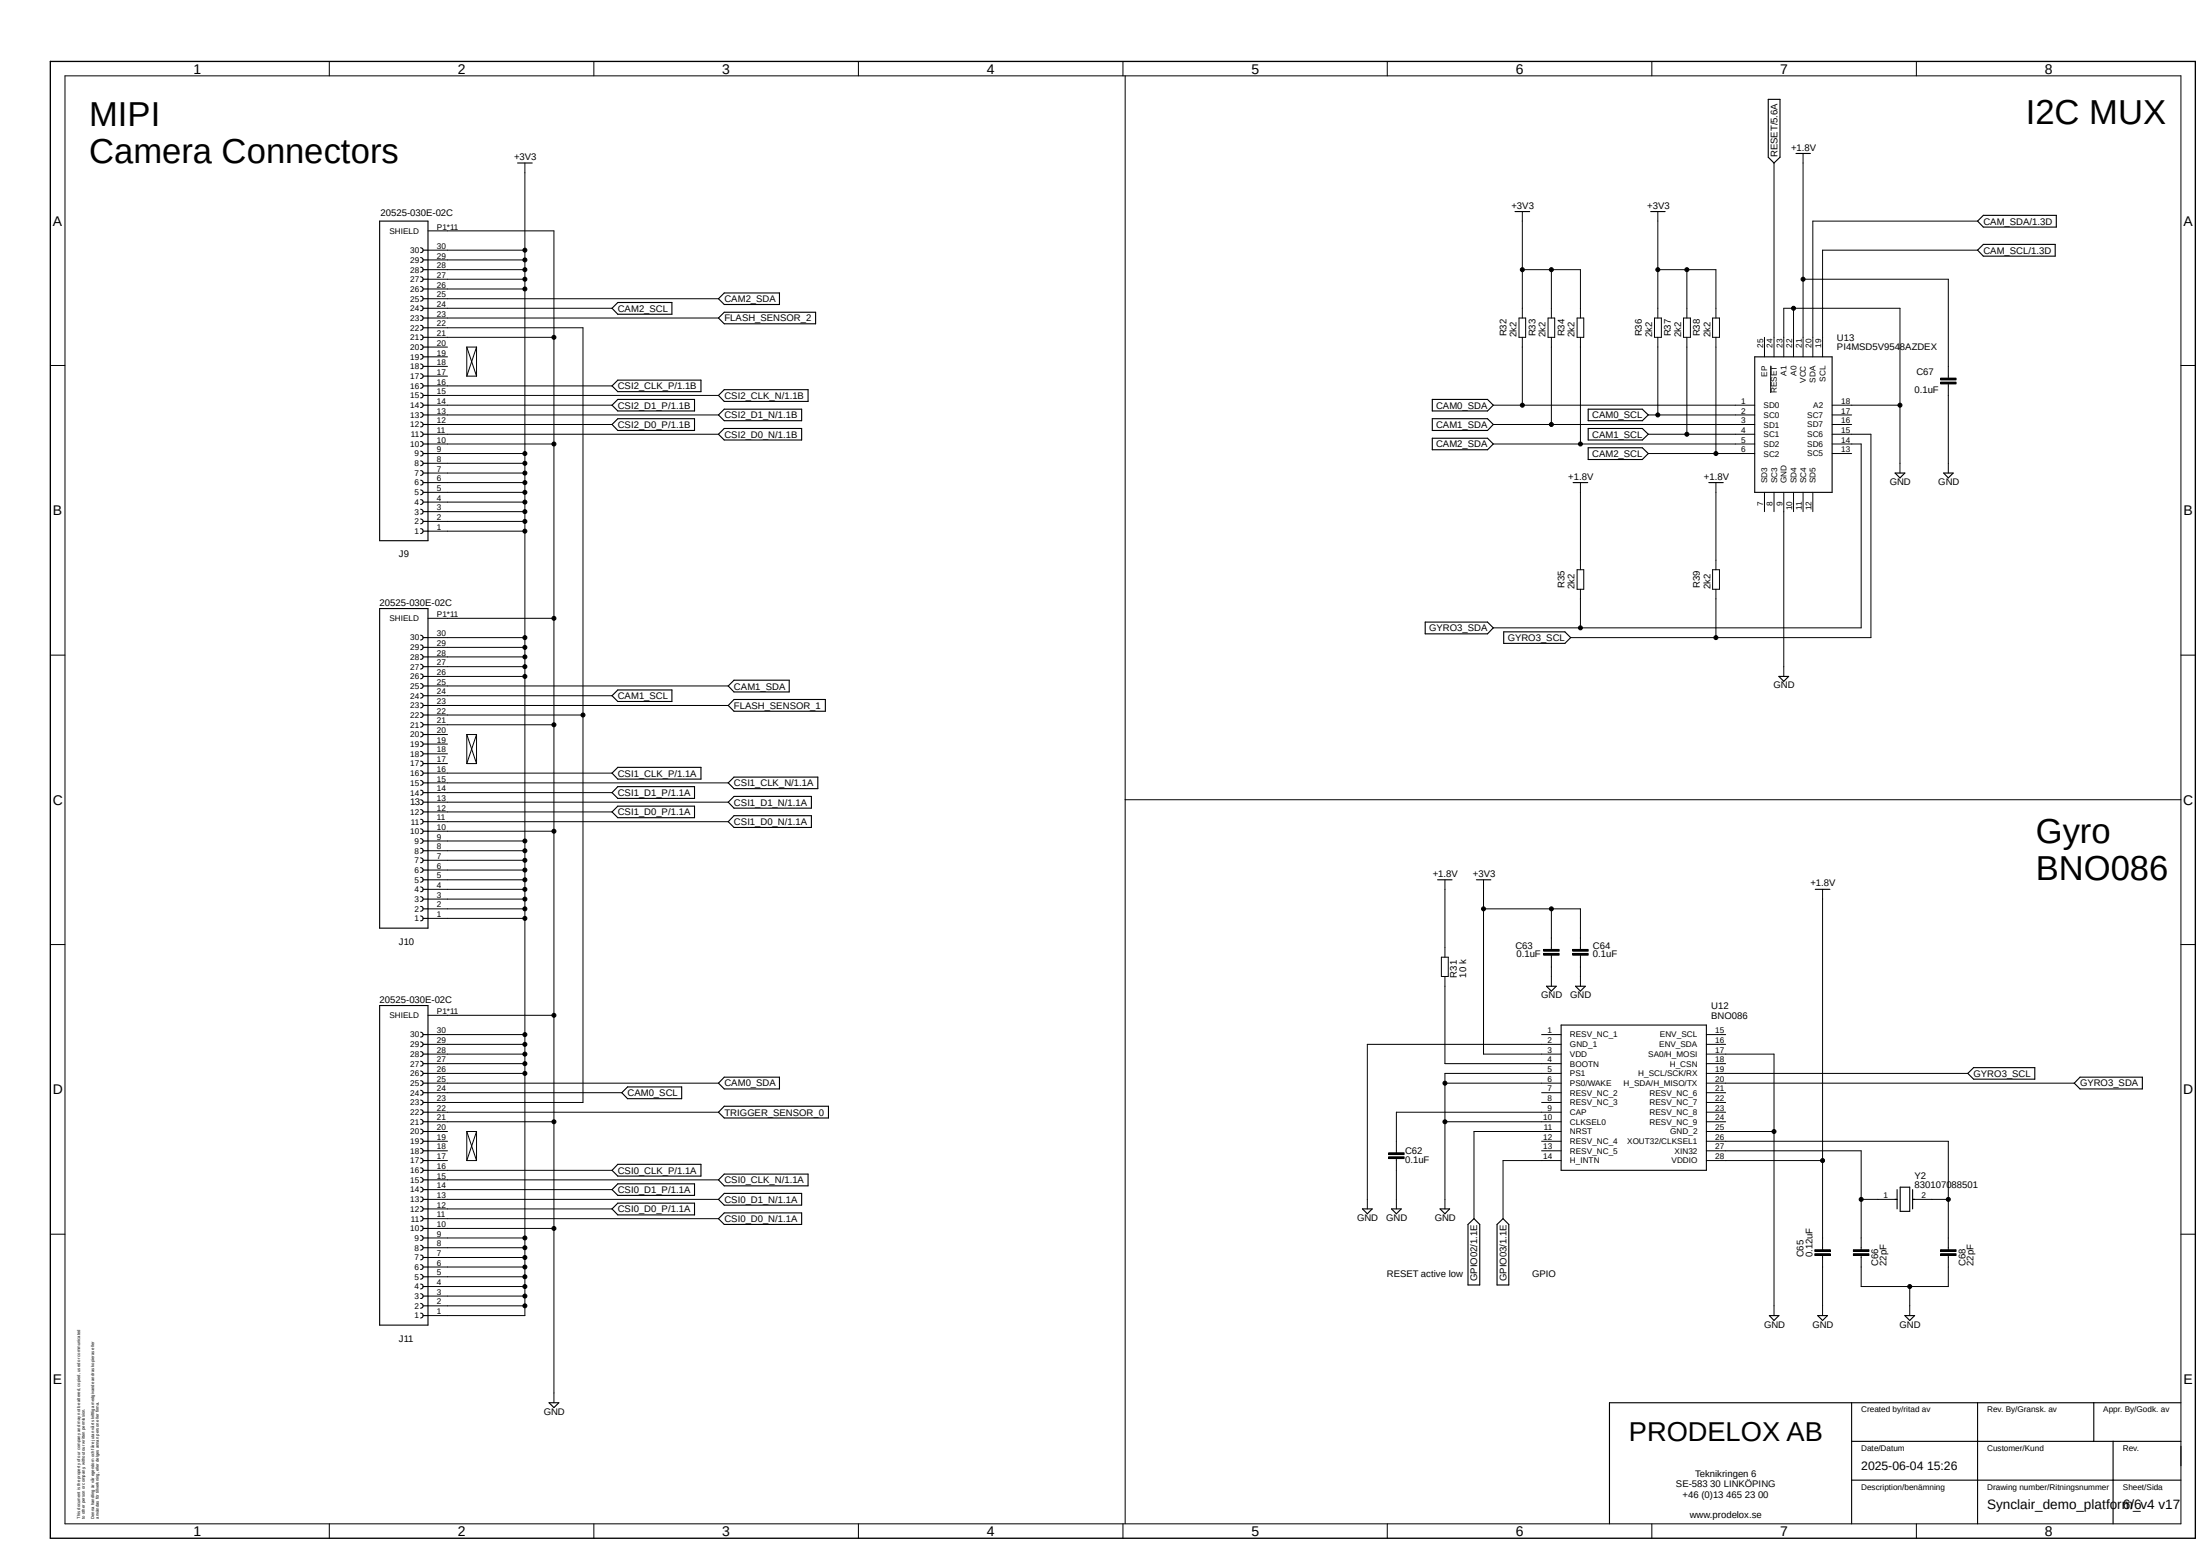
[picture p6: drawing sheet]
<svg xmlns="http://www.w3.org/2000/svg" width="420mm" height="297mm" viewBox="0 0 420 297" stroke-linecap="round" stroke-linejoin="round" font-family="sans-serif">
<path d="M9.2 11.5l410.2 282.5M419.4 11.5l-410.2 282.5" fill="none" stroke="#fff" stroke-width=".19"/>
<g fill="none" stroke="#000" stroke-width=".19">
<path d="M12.4 14.5h403.9v276.4h-403.9zM62.9 11.7v2.8M113.4 11.7v2.8M163.9 11.7v2.8M214.4 11.7v2.8M214.8 14.5v276.3M264.8 11.7v2.8M315.3 11.7v2.8M365.8 11.7v2.8M100.2 31.1v220h-18.5M338.7 31.1v37M344.2 29.3v38.8"/>
<path d="M81.7 58.8h35.1M81.7 57h55.5M81.7 55.2h18.5M81.7 53.3h18.5M81.7 51.5h18.5M81.7 49.6h18.5M81.7 47.8h18.5M81.7 44.1h24v223.7M290.6 40.4v20.3M290.6 51.5h11.1v9.2M296.2 51.5v9.2M316.5 40.4v20.3"/>
<path d="M316.5 51.5h11.1v9.2M322 51.5v9.2M342.4 58.8v9.3M344.2 53.3h27.7v18.9M377.5 47.8h-29.6v20.3M377.5 42.2h-31.4v25.9M9.6 69.8h2.8M81.7 77.3h35.1M81.7 79.2h55.5M81.7 60.7h55.5M81.7 64.4h24M81.7 62.6h29.6v147.8h-29.6"/>
<path d="M81.7 75.5h55.5M81.7 73.7h35.1M81.7 71.8h3.7M81.7 69.9h3.7M81.7 68.1h3.7M81.7 66.3h3.7M89.1 71.8h1.9M89.1 66.3h1.9M89.1 66.3v5.5M89.1 66.3l1.9 5.5M91 66.3v5.5M91 66.3l-1.9 5.5"/>
<path d="M285.1 77.3h49.9M290 60.7h1.3v3.7h-1.3zM290.6 64.4v12.9M295.5 60.7h1.3v3.7h-1.3zM296.2 64.4v16.6M301.1 60.7h1.2v3.7h-1.2zM301.7 64.4v20.4M314.7 79.2h20.3M315.8 60.7h1.4v3.7h-1.4zM316.5 64.4v14.8M321.4 60.7h1.3v3.7h-1.3zM322 64.4v18.5"/>
<path d="M326.9 60.7h1.4v3.7h-1.4zM327.6 64.4v22.2M336.8 64.4v3.7M338 69.8v5.2M340.5 68.1v-9.3h22.2v31.5M349.8 77.3h12.9M349.8 79.2h3.7M370.5 72.2h2.9v.3h-2.9zM370.5 72.9h2.9v.4h-2.9zM371.9 73.3v17M416.3 69.8h2.8M81.7 81h35.1"/>
<path d="M81.7 82.9h55.5M81.7 84.8h24M81.7 86.6h18.5M81.7 99.5h18.5M81.7 97.7h18.5M81.7 95.8h18.5M81.7 94h18.5M81.7 92.1h18.5M81.7 90.3h18.5M81.7 88.4h18.5M285.1 81h49.9M285.1 84.8h49.9"/>
<path d="M301.7 92.1v16.7M314.7 82.9h20.3M314.7 86.6h20.3M327.6 92.1v16.7M336.8 94v3.7M338.7 94v3.7M340.5 94v35.1M342.4 94v3.7M344.2 94v3.7M346.1 94v3.7M349.8 84.8h5.5v35h-70.2M349.8 81h3.7"/>
<path d="M349.8 82.9h7.4v38.8h-57.4M349.8 86.6h3.7M81.7 101.4h18.5M81.7 118h24M301.1 108.8h1.2v3.7h-1.2zM301.7 112.5v7.3M326.9 108.8h1.4v3.7h-1.4zM327.6 112.5v9.2M9.6 125.1h2.8M81.7 138.3h24M81.7 136.5h29.6M81.7 134.7h57.3"/>
<path d="M81.7 132.8h35.1M81.7 130.9h57.3M81.7 129.1h18.5M81.7 127.3h18.5M81.7 125.4h18.5M81.7 123.6h18.5M81.7 121.7h18.5M416.3 125.1h2.8M81.7 158.7h24M81.7 156.8h57.3M81.7 155h35.1M81.7 153.1h57.3"/>
<path d="M81.7 151.3h35.1M81.7 149.4h57.3M81.7 147.6h35.1M81.7 145.8h3.7M81.7 143.9h3.7M81.7 142h3.7M81.7 140.2h3.7M89.1 145.8h1.9M89.1 140.2h1.9M89.1 140.2v5.6M89.1 140.2l1.9 5.6M91 140.2v5.6"/>
<path d="M91 140.2l-1.9 5.6M214.8 152.7h201.5M81.7 175.3h18.5M81.7 173.5h18.5M81.7 171.6h18.5M81.7 169.8h18.5M81.7 167.9h18.5M81.7 166.1h18.5M81.7 164.2h18.5M81.7 162.4h18.5M81.7 160.5h18.5M275.8 167.9v14.8"/>
<path d="M283.2 167.9v33.3h14.8M283.2 173.5h18.5v7.7M296.2 173.5v7.7M347.9 169.8v68.7M9.6 180.3h2.8M81.7 197.5h18.5M81.7 199.3h18.5M81.7 193.8h24M275.2 182.7h1.3v3.7h-1.3zM275.8 186.4v16.6h22.2M294.3 197.5h3.7M294.7 181.2h2.9v.4h-2.9z"/>
<path d="M294.7 182h2.9v.3h-2.9zM296.2 182.3v6M298 199.3h-37v31.5M300.2 181.2h3v.4h-3zM300.2 182h3v.3h-3zM301.7 182.3v6M325.8 197.5h3.6M325.8 199.3h3.6M416.3 180.3h2.8M81.7 201.2h18.5M81.7 203h18.5M81.7 204.9h18.5"/>
<path d="M81.7 206.8h55.5M81.7 208.6h37M81.7 212.3h55.5M81.7 214.1h24M81.7 216h3.7M81.7 217.8h3.7M81.7 219.7h3.7M89.1 216h1.9M89.1 216v5.5M89.1 216l1.9 5.5M91 216v5.5M91 216l-1.9 5.5"/>
<path d="M275.8 206.8h22.2M275.8 214.1h22.2M294.3 208.6h3.7M294.3 210.4h3.7M294.3 217.8h3.7M294.3 219.7h3.7M298 212.3h-31.4v7.7M298 204.9h-22.2v25.9M298 216h-16.6v16.6M325.8 219.7h29.5v18.8M325.8 201.2h12.9v49.9M325.8 217.8h46.1v20.7"/>
<path d="M325.8 203h3.6M325.8 204.9h49.9M325.8 206.8h70.2M325.8 208.6h3.6M325.8 210.4h3.6M325.8 212.3h3.6M325.8 214.1h3.6M325.8 216h12.9M9.6 235.6h2.8M81.7 228.9h55.5M81.7 221.5h3.7M81.7 238.2h18.5"/>
<path d="M81.7 236.3h18.5M81.7 234.5h24M81.7 232.6h55.5M81.7 230.8h35.1M81.7 227.1h35.1M81.7 225.2h55.5M81.7 223.4h35.1M89.1 221.5h1.9M265.1 220h3v.4h-3zM265.1 220.8h3v.3h-3zM266.6 221.1v9.7M298 221.5h-11.1v11.1"/>
<path d="M325.8 221.5h22.1M346.5 239.3h2.9v.3h-2.9zM346.5 238.5h2.9v.4h-2.9zM347.9 239.6v11.5M353.8 239.3h3v.3h-3zM353.8 238.5h3v.4h-3zM355.3 239.6v6h16.6v-6M355.3 228.9h6.9M365.1 228.9h6.8M370.5 239.3h2.9v.3h-2.9zM370.5 238.5h2.9v.4h-2.9zM416.3 235.6h2.8"/>
<path d="M81.7 249.3h18.5M81.7 247.4h18.5M81.7 245.6h18.5M81.7 243.7h18.5M81.7 241.9h18.5M81.7 240h18.5M364.6 245.6v5.5M62.9 290.9v2.7M113.4 290.9v2.7M163.9 290.9v2.7M214.4 290.9v2.7M264.8 290.9v2.7"/>
<path d="M315.3 290.9v2.7M365.8 290.9v2.7"/>
<circle cx="100.2" cy="51.5" r=".38"/>
<circle cx="100.2" cy="47.8" r=".38"/>
<circle cx="100.2" cy="55.2" r=".38"/>
<circle cx="100.2" cy="53.3" r=".38"/>
<circle cx="100.2" cy="49.6" r=".38"/>
<circle cx="290.6" cy="51.5" r=".38"/>
<circle cx="296.2" cy="51.5" r=".38"/>
<circle cx="316.5" cy="51.5" r=".38"/>
<circle cx="322" cy="51.5" r=".38"/>
<circle cx="342.4" cy="58.8" r=".38"/>
<circle cx="344.2" cy="53.3" r=".38"/>
<circle cx="105.7" cy="64.4" r=".38"/>
<circle cx="290.6" cy="77.3" r=".38"/>
<circle cx="316.5" cy="79.2" r=".38"/>
<circle cx="362.7" cy="77.3" r=".38"/>
<circle cx="100.2" cy="94" r=".38"/>
<circle cx="100.2" cy="97.7" r=".38"/>
<circle cx="100.2" cy="92.1" r=".38"/>
<circle cx="100.2" cy="88.4" r=".38"/>
<circle cx="100.2" cy="95.8" r=".38"/>
<circle cx="100.2" cy="99.5" r=".38"/>
<circle cx="100.2" cy="86.6" r=".38"/>
<circle cx="100.2" cy="90.3" r=".38"/>
<circle cx="105.7" cy="84.8" r=".38"/>
<circle cx="296.2" cy="81" r=".38"/>
<circle cx="301.7" cy="84.8" r=".38"/>
<circle cx="322" cy="82.9" r=".38"/>
<circle cx="327.6" cy="86.6" r=".38"/>
<circle cx="100.2" cy="101.4" r=".38"/>
<circle cx="105.7" cy="118" r=".38"/>
<circle cx="301.7" cy="119.8" r=".38"/>
<circle cx="100.2" cy="129.1" r=".38"/>
<circle cx="100.2" cy="123.6" r=".38"/>
<circle cx="100.2" cy="125.4" r=".38"/>
<circle cx="100.2" cy="127.3" r=".38"/>
<circle cx="100.2" cy="121.7" r=".38"/>
<circle cx="105.7" cy="138.3" r=".38"/>
<circle cx="111.3" cy="136.5" r=".38"/>
<circle cx="327.6" cy="121.7" r=".38"/>
<circle cx="105.7" cy="158.7" r=".38"/>
<circle cx="100.2" cy="169.8" r=".38"/>
<circle cx="100.2" cy="167.9" r=".38"/>
<circle cx="100.2" cy="160.5" r=".38"/>
<circle cx="100.2" cy="173.5" r=".38"/>
<circle cx="100.2" cy="162.4" r=".38"/>
<circle cx="100.2" cy="175.3" r=".38"/>
<circle cx="100.2" cy="171.6" r=".38"/>
<circle cx="100.2" cy="166.1" r=".38"/>
<circle cx="100.2" cy="164.2" r=".38"/>
<circle cx="283.2" cy="173.5" r=".38"/>
<circle cx="296.2" cy="173.5" r=".38"/>
<circle cx="100.2" cy="199.3" r=".38"/>
<circle cx="100.2" cy="197.5" r=".38"/>
<circle cx="105.7" cy="193.8" r=".38"/>
<circle cx="100.2" cy="204.9" r=".38"/>
<circle cx="100.2" cy="201.2" r=".38"/>
<circle cx="100.2" cy="203" r=".38"/>
<circle cx="105.7" cy="214.1" r=".38"/>
<circle cx="275.8" cy="214.1" r=".38"/>
<circle cx="275.8" cy="206.8" r=".38"/>
<circle cx="338.7" cy="216" r=".38"/>
<circle cx="100.2" cy="238.2" r=".38"/>
<circle cx="100.2" cy="236.3" r=".38"/>
<circle cx="105.7" cy="234.5" r=".38"/>
<circle cx="347.9" cy="221.5" r=".38"/>
<circle cx="355.3" cy="228.9" r=".38"/>
<circle cx="371.9" cy="228.9" r=".38"/>
<circle cx="100.2" cy="247.4" r=".38"/>
<circle cx="100.2" cy="243.7" r=".38"/>
<circle cx="100.2" cy="249.3" r=".38"/>
<circle cx="100.2" cy="240" r=".38"/>
<circle cx="100.2" cy="245.6" r=".38"/>
<circle cx="100.2" cy="241.9" r=".38"/>
<circle cx="364.6" cy="245.6" r=".38"/>
</g>
<g fill="none" stroke="#000" stroke-width=".21">
<path d="M337.6 19h2.2v11l-1.1 1.1-1.1-1.1zM98.8 31.1h2.8M342.9 29.3h2.7M72.5 42.2h9.2v61h-9.2zM80.3 58.4a.47 .47 0 0 1 .5 .4 .47 .47 0 0 1-.5 .5M80.3 56.6a.47 .47 0 0 1 .5 .4 .47 .47 0 0 1-.5 .5M80.3 54.7a.47 .47 0 0 1 .5 .5 .47 .47 0 0 1-.5 .4M80.3 52.8a.47 .47 0 0 1 .5 .5 .47 .47 0 0 1-.5 .5M80.3 51a.47 .47 0 0 1 .5 .5 .47 .47 0 0 1-.5 .4M80.3 49.1a.47 .47 0 0 1 .5 .5 .47 .47 0 0 1-.5 .5M80.3 47.3a.47 .47 0 0 1 .5 .5 .47 .47 0 0 1-.5 .4M80.8 58.8h.9"/>
<path d="M80.8 57h.9M80.8 55.2h.9M80.8 53.3h.9M80.8 51.5h.9M80.8 49.6h.9M80.8 47.8h.9M116.8 58.8l1.1-1.1h10.4v2.3h-10.4zM138.3 55.9h10.5v2.2h-10.5l-1.1-1.1zM138.3 59.6h17.4v2.2h-17.4l-1.1-1.1zM289.2 40.4h2.8M315.1 40.4h2.8M377.5 47.8l1.1-1.1h13.7v2.2h-13.7z"/>
<path d="M377.5 42.2l1.1-1.1h14v2.2h-14zM80.3 78.7a.47 .47 0 0 1 .5 .5 .47 .47 0 0 1-.5 .5M80.3 76.9a.47 .47 0 0 1 .5 .4 .47 .47 0 0 1-.5 .5M80.3 75a.47 .47 0 0 1 .5 .5 .47 .47 0 0 1-.5 .4M80.3 73.2a.47 .47 0 0 1 .5 .5 .47 .47 0 0 1-.5 .4M80.3 71.3a.47 .47 0 0 1 .5 .5 .47 .47 0 0 1-.5 .5M80.3 69.5a.47 .47 0 0 1 .5 .4 .47 .47 0 0 1-.5 .5M80.3 67.6a.47 .47 0 0 1 .5 .5 .47 .47 0 0 1-.5 .5M80.3 65.8a.47 .47 0 0 1 .5 .5 .47 .47 0 0 1-.5 .4M80.3 63.9a.47 .47 0 0 1 .5 .5 .47 .47 0 0 1-.5 .5M80.3 62.1a.47 .47 0 0 1 .5 .5 .47 .47 0 0 1-.5 .4M80.3 60.2a.47 .47 0 0 1 .5 .5 .47 .47 0 0 1-.5 .5"/>
<path d="M80.8 68.1h.9M80.8 79.2h.9M80.8 77.3h.9M80.8 75.5h.9M80.8 73.7h.9M80.8 71.8h.9M80.8 69.9h.9M80.8 66.3h.9M80.8 64.4h.9M80.8 62.6h.9M80.8 60.7h.9M116.8 77.3l1.1-1.1h14.7v2.2h-14.7z"/>
<path d="M117.9 72.6h15.9v2.2h-15.9l-1.1-1.1zM137.2 79.2l1.1-1.1h14.7v2.2h-14.7zM138.3 74.4h16v2.2h-16l-1.1-1.1zM273.4 76.2h10.6l1.1 1.1-1.1 1.1h-10.6zM273.4 79.9h10.6l1.1 1.1-1.1 1.2h-10.6zM303.2 78.1h10.3l1.2 1.1-1.2 1.1h-10.3zM335 68.1h14.8v25.9h-14.8zM80.3 99.1a.47 .47 0 0 1 .5 .4 .47 .47 0 0 1-.5 .5M80.3 97.2a.47 .47 0 0 1 .5 .5 .47 .47 0 0 1-.5 .4M80.3 95.4a.47 .47 0 0 1 .5 .4 .47 .47 0 0 1-.5 .5M80.3 93.5a.47 .47 0 0 1 .5 .5 .47 .47 0 0 1-.5 .4M80.3 91.7a.47 .47 0 0 1 .5 .4 .47 .47 0 0 1-.5 .5"/>
<path d="M80.3 89.8a.47 .47 0 0 1 .5 .5 .47 .47 0 0 1-.5 .5M80.3 88a.47 .47 0 0 1 .5 .4 .47 .47 0 0 1-.5 .5M80.3 86.1a.47 .47 0 0 1 .5 .5 .47 .47 0 0 1-.5 .4M80.3 84.3a.47 .47 0 0 1 .5 .5 .47 .47 0 0 1-.5 .4M80.3 82.4a.47 .47 0 0 1 .5 .5 .47 .47 0 0 1-.5 .5M80.3 80.6a.47 .47 0 0 1 .5 .4 .47 .47 0 0 1-.5 .5M80.8 94h.9M80.8 90.3h.9M80.8 92.1h.9M80.8 99.5h.9M80.8 97.7h.9M80.8 95.8h.9"/>
<path d="M80.8 88.4h.9M80.8 86.6h.9M80.8 84.8h.9M80.8 82.9h.9M80.8 81h.9M116.8 81l1.1-1.1h14.7v2.3h-14.7zM138.3 81.8h14.7v2.2h-14.7l-1.1-1.1zM273.4 83.7h10.6l1.1 1.1-1.1 1.1h-10.6zM300.3 92.1h2.8M303.2 81.8h10.3l1.2 1.1-1.2 1.1h-10.3zM303.2 85.5h10.3l1.2 1.1-1.2 1.1h-10.3zM326.2 92.1h2.8"/>
<path d="M361.8 90.3h1.8l-.9 .9zM371.1 90.3h1.8l-1 .9zM72.5 116.2h9.2v61h-9.2zM80.3 100.9a.47 .47 0 0 1 .5 .5 .47 .47 0 0 1-.5 .5M80.8 101.4h.9M272.1 118.7h11.9l1.1 1.1-1.1 1.2h-11.9zM80.3 139.7a.47 .47 0 0 1 .5 .5 .47 .47 0 0 1-.5 .5M80.3 137.9a.47 .47 0 0 1 .5 .4 .47 .47 0 0 1-.5 .5M80.3 136a.47 .47 0 0 1 .5 .5 .47 .47 0 0 1-.5 .4M80.3 134.2a.47 .47 0 0 1 .5 .5 .47 .47 0 0 1-.5 .4M80.3 132.3a.47 .47 0 0 1 .5 .5 .47 .47 0 0 1-.5 .5M80.3 130.5a.47 .47 0 0 1 .5 .4 .47 .47 0 0 1-.5 .5"/>
<path d="M80.3 128.7a.47 .47 0 0 1 .5 .4 .47 .47 0 0 1-.5 .5M80.3 126.8a.47 .47 0 0 1 .5 .5 .47 .47 0 0 1-.5 .4M80.3 124.9a.47 .47 0 0 1 .5 .5 .47 .47 0 0 1-.5 .5M80.3 123.1a.47 .47 0 0 1 .5 .5 .47 .47 0 0 1-.5 .4M80.3 121.2a.47 .47 0 0 1 .5 .5 .47 .47 0 0 1-.5 .5M80.8 129.1h.9M80.8 138.3h.9M80.8 136.5h.9M80.8 134.7h.9M80.8 132.8h.9M80.8 130.9h.9M80.8 127.3h.9"/>
<path d="M80.8 125.4h.9M80.8 123.6h.9M80.8 121.7h.9M116.8 132.8l1.1-1.1h10.4v2.2h-10.4zM140.1 129.8h10.6v2.3h-10.6l-1.1-1.2zM140.1 133.5h17.5v2.3h-17.5l-1.1-1.1zM287.1 120.6h11.6l1.1 1.1-1.1 1.1h-11.6zM339.6 129.1h1.9l-1 .9zM80.3 158.2a.47 .47 0 0 1 .5 .5 .47 .47 0 0 1-.5 .4M80.3 156.4a.47 .47 0 0 1 .5 .4 .47 .47 0 0 1-.5 .5M80.3 154.5a.47 .47 0 0 1 .5 .5 .47 .47 0 0 1-.5 .4M80.3 152.7a.47 .47 0 0 1 .5 .4 .47 .47 0 0 1-.5 .5"/>
<path d="M80.3 150.8a.47 .47 0 0 1 .5 .5 .47 .47 0 0 1-.5 .5M80.3 149a.47 .47 0 0 1 .5 .4 .47 .47 0 0 1-.5 .5M80.3 147.1a.47 .47 0 0 1 .5 .5 .47 .47 0 0 1-.5 .4M80.3 145.3a.47 .47 0 0 1 .5 .5 .47 .47 0 0 1-.5 .4M80.3 143.4a.47 .47 0 0 1 .5 .5 .47 .47 0 0 1-.5 .5M80.3 141.6a.47 .47 0 0 1 .5 .4 .47 .47 0 0 1-.5 .5M80.8 158.7h.9M80.8 156.8h.9M80.8 155h.9M80.8 153.1h.9M80.8 151.3h.9M80.8 149.4h.9"/>
<path d="M80.8 147.6h.9M80.8 145.8h.9M80.8 143.9h.9M80.8 142h.9M80.8 140.2h.9M117.9 150.2h14.7v2.2h-14.7l-1.1-1.1zM117.9 153.9h14.7v2.2h-14.7l-1.1-1.1zM117.9 146.5h15.9v2.2h-15.9l-1.1-1.1zM139 149.4l1.1-1.1h16v2.2h-16zM140.1 155.7h14.8v2.2h-14.8l-1.1-1.1zM140.1 152h14.8v2.3h-14.8l-1.1-1.2zM80.3 174.8a.47 .47 0 0 1 .5 .5 .47 .47 0 0 1-.5 .5"/>
<path d="M80.3 173a.47 .47 0 0 1 .5 .5 .47 .47 0 0 1-.5 .4M80.3 171.2a.47 .47 0 0 1 .5 .4 .47 .47 0 0 1-.5 .5M80.3 169.3a.47 .47 0 0 1 .5 .5 .47 .47 0 0 1-.5 .4M80.3 167.5a.47 .47 0 0 1 .5 .4 .47 .47 0 0 1-.5 .5M80.3 165.6a.47 .47 0 0 1 .5 .5 .47 .47 0 0 1-.5 .4M80.3 163.7a.47 .47 0 0 1 .5 .5 .47 .47 0 0 1-.5 .5M80.3 161.9a.47 .47 0 0 1 .5 .5 .47 .47 0 0 1-.5 .5M80.3 160.1a.47 .47 0 0 1 .5 .4 .47 .47 0 0 1-.5 .5M80.8 167.9h.9M80.8 169.8h.9M80.8 175.3h.9M80.8 173.5h.9"/>
<path d="M80.8 171.6h.9M80.8 166.1h.9M80.8 164.2h.9M80.8 162.4h.9M80.8 160.5h.9M274.4 167.9h2.8M281.9 167.9h2.7M346.5 169.8h2.8M72.5 191.9h9.2v61h-9.2zM80.3 198.9a.47 .47 0 0 1 .5 .4 .47 .47 0 0 1-.5 .5M80.3 197a.47 .47 0 0 1 .5 .5 .47 .47 0 0 1-.5 .5M80.8 199.3h.9"/>
<path d="M80.8 197.5h.9M295.2 188.3h1.9l-.9 .9zM298 195.7h27.8v27.7h-27.8zM300.8 188.3h1.8l-.9 .9zM80.3 219.2a.47 .47 0 0 1 .5 .5 .47 .47 0 0 1-.5 .4M80.3 217.4a.47 .47 0 0 1 .5 .4 .47 .47 0 0 1-.5 .5M80.3 215.5a.47 .47 0 0 1 .5 .5 .47 .47 0 0 1-.5 .5M80.3 213.7a.47 .47 0 0 1 .5 .4 .47 .47 0 0 1-.5 .5M80.3 211.8a.47 .47 0 0 1 .5 .5 .47 .47 0 0 1-.5 .5M80.3 210a.47 .47 0 0 1 .5 .4 .47 .47 0 0 1-.5 .5M80.3 208.1a.47 .47 0 0 1 .5 .5 .47 .47 0 0 1-.5 .4M80.3 206.3a.47 .47 0 0 1 .5 .5 .47 .47 0 0 1-.5 .4"/>
<path d="M80.3 204.4a.47 .47 0 0 1 .5 .5 .47 .47 0 0 1-.5 .5M80.3 202.6a.47 .47 0 0 1 .5 .4 .47 .47 0 0 1-.5 .5M80.3 200.7a.47 .47 0 0 1 .5 .5 .47 .47 0 0 1-.5 .5M80.8 219.7h.9M80.8 217.8h.9M80.8 216h.9M80.8 214.1h.9M80.8 212.3h.9M80.8 210.4h.9M80.8 208.6h.9M80.8 206.8h.9M80.8 204.9h.9"/>
<path d="M80.8 203h.9M80.8 201.2h.9M119.8 207.5h10.3v2.2h-10.3l-1.1-1.1zM138.3 205.6h10.5v2.3h-10.5l-1.1-1.1zM138.3 211.2h19.9v2.2h-19.9l-1.1-1.1zM375.7 204.9l1.1-1.1h11.7v2.2h-11.7zM397.1 205.6h11.9v2.3h-11.9l-1.1-1.1zM80.3 239.6a.47 .47 0 0 1 .5 .4 .47 .47 0 0 1-.5 .5M80.3 237.7a.47 .47 0 0 1 .5 .5 .47 .47 0 0 1-.5 .4M80.3 235.8a.47 .47 0 0 1 .5 .5 .47 .47 0 0 1-.5 .5M80.3 234a.47 .47 0 0 1 .5 .5 .47 .47 0 0 1-.5 .4M80.3 232.2a.47 .47 0 0 1 .5 .4 .47 .47 0 0 1-.5 .5"/>
<path d="M80.3 230.3a.47 .47 0 0 1 .5 .5 .47 .47 0 0 1-.5 .4M80.3 228.5a.47 .47 0 0 1 .5 .4 .47 .47 0 0 1-.5 .5M80.3 226.6a.47 .47 0 0 1 .5 .5 .47 .47 0 0 1-.5 .4M80.3 224.7a.47 .47 0 0 1 .5 .5 .47 .47 0 0 1-.5 .5M80.3 222.9a.47 .47 0 0 1 .5 .5 .47 .47 0 0 1-.5 .5M80.3 221.1a.47 .47 0 0 1 .5 .4 .47 .47 0 0 1-.5 .5M80.8 230.8h.9M80.8 228.9h.9M80.8 223.4h.9M80.8 238.2h.9M80.8 236.3h.9M80.8 234.5h.9"/>
<path d="M80.8 232.6h.9M80.8 227.1h.9M80.8 225.2h.9M80.8 221.5h.9M116.8 230.8l1.1-1.1h14.7v2.2h-14.7zM116.8 227.1l1.1-1.1h14.7v2.2h-14.7zM117.9 222.2h15.9v2.3h-15.9l-1.1-1.1zM138.3 231.5h14.7v2.2h-14.7l-1.1-1.1zM138.3 227.8h14.7v2.2h-14.7l-1.1-1.1zM138.3 224.1h16v2.3h-16l-1.1-1.2zM260.1 230.8h1.9l-1 .9zM265.6 230.8h1.9l-.9 .9z"/>
<path d="M274.9 230.8h1.8l-.9 .9zM280.2 233.7l1.2-1.1 1.1 1.1v11.6h-2.3zM285.8 233.7l1.1-1.1 1.1 1.1v11.6h-2.2zM361.8 228.9h.4M362.2 227.1v3.7M362.8 226.6h1.8v4.6h-1.8zM365.1 227.1v3.7M365.1 228.9h.4M80.3 250.7a.47 .47 0 0 1 .5 .4 .47 .47 0 0 1-.5 .5M80.3 248.8a.47 .47 0 0 1 .5 .5 .47 .47 0 0 1-.5 .4M80.3 246.9a.47 .47 0 0 1 .5 .5 .47 .47 0 0 1-.5 .5M80.3 245.1a.47 .47 0 0 1 .5 .5 .47 .47 0 0 1-.5 .4"/>
<path d="M80.3 243.2a.47 .47 0 0 1 .5 .5 .47 .47 0 0 1-.5 .5M80.3 241.4a.47 .47 0 0 1 .5 .5 .47 .47 0 0 1-.5 .4M80.8 251.1h.9M80.8 249.3h.9M80.8 247.4h.9M80.8 245.6h.9M80.8 243.7h.9M80.8 241.9h.9M80.8 240h.9M337.8 251.1h1.8l-.9 1zM347 251.1h1.9l-1 1zM363.6 251.1h1.9l-.9 1z"/>
<path d="M104.8 267.8h1.9l-1 .9zM353.5 267.8v23.1M353.5 275.1h62.8M377.5 267.8v23.1M399.7 267.8v7.3M403.4 275.1v15.8M416.3 267.8h-109v23.1M353.5 282.5h62.8"/>
</g>
<g fill="none" stroke="#000" stroke-width=".34">
<path d="M370.5 72.3h2.9M370.5 73.1h2.9M294.7 181.4h2.9M294.7 182.2h2.9M300.2 181.4h3M300.2 182.2h3M265.1 220.2h3M265.1 221h3M346.5 239.5h2.9M346.5 238.7h2.9M353.8 239.5h3M353.8 238.7h3"/>
<path d="M370.5 239.5h2.9M370.5 238.7h2.9"/>
</g>
<path d="M9.6 11.7h409.5v281.9h-409.5z" fill="none" stroke="#000" stroke-width=".25"/>
<g fill="#000">
<circle cx="100.2" cy="51.5" r=".38"/>
<circle cx="100.2" cy="47.8" r=".38"/>
<circle cx="100.2" cy="55.2" r=".38"/>
<circle cx="100.2" cy="53.3" r=".38"/>
<circle cx="100.2" cy="49.6" r=".38"/>
<circle cx="290.6" cy="51.5" r=".38"/>
<circle cx="296.2" cy="51.5" r=".38"/>
<circle cx="316.5" cy="51.5" r=".38"/>
<circle cx="322" cy="51.5" r=".38"/>
<circle cx="342.4" cy="58.8" r=".38"/>
<circle cx="344.2" cy="53.3" r=".38"/>
<circle cx="105.7" cy="64.4" r=".38"/>
<circle cx="290.6" cy="77.3" r=".38"/>
<circle cx="316.5" cy="79.2" r=".38"/>
<circle cx="362.7" cy="77.3" r=".38"/>
<circle cx="100.2" cy="94" r=".38"/>
<circle cx="100.2" cy="97.7" r=".38"/>
<circle cx="100.2" cy="92.1" r=".38"/>
<circle cx="100.2" cy="88.4" r=".38"/>
<circle cx="100.2" cy="95.8" r=".38"/>
<circle cx="100.2" cy="99.5" r=".38"/>
<circle cx="100.2" cy="86.6" r=".38"/>
<circle cx="100.2" cy="90.3" r=".38"/>
<circle cx="105.7" cy="84.8" r=".38"/>
<circle cx="296.2" cy="81" r=".38"/>
<circle cx="301.7" cy="84.8" r=".38"/>
<circle cx="322" cy="82.9" r=".38"/>
<circle cx="327.6" cy="86.6" r=".38"/>
<circle cx="100.2" cy="101.4" r=".38"/>
<circle cx="105.7" cy="118" r=".38"/>
<circle cx="301.7" cy="119.8" r=".38"/>
<circle cx="100.2" cy="129.1" r=".38"/>
<circle cx="100.2" cy="123.6" r=".38"/>
<circle cx="100.2" cy="125.4" r=".38"/>
<circle cx="100.2" cy="127.3" r=".38"/>
<circle cx="100.2" cy="121.7" r=".38"/>
<circle cx="105.7" cy="138.3" r=".38"/>
<circle cx="111.3" cy="136.5" r=".38"/>
<circle cx="327.6" cy="121.7" r=".38"/>
<circle cx="105.7" cy="158.7" r=".38"/>
<circle cx="100.2" cy="169.8" r=".38"/>
<circle cx="100.2" cy="167.9" r=".38"/>
<circle cx="100.2" cy="160.5" r=".38"/>
<circle cx="100.2" cy="173.5" r=".38"/>
<circle cx="100.2" cy="162.4" r=".38"/>
<circle cx="100.2" cy="175.3" r=".38"/>
<circle cx="100.2" cy="171.6" r=".38"/>
<circle cx="100.2" cy="166.1" r=".38"/>
<circle cx="100.2" cy="164.2" r=".38"/>
<circle cx="283.2" cy="173.5" r=".38"/>
<circle cx="296.2" cy="173.5" r=".38"/>
<circle cx="100.2" cy="199.3" r=".38"/>
<circle cx="100.2" cy="197.5" r=".38"/>
<circle cx="105.7" cy="193.8" r=".38"/>
<circle cx="100.2" cy="204.9" r=".38"/>
<circle cx="100.2" cy="201.2" r=".38"/>
<circle cx="100.2" cy="203" r=".38"/>
<circle cx="105.7" cy="214.1" r=".38"/>
<circle cx="275.8" cy="214.1" r=".38"/>
<circle cx="275.8" cy="206.8" r=".38"/>
<circle cx="338.7" cy="216" r=".38"/>
<circle cx="100.2" cy="238.2" r=".38"/>
<circle cx="100.2" cy="236.3" r=".38"/>
<circle cx="105.7" cy="234.5" r=".38"/>
<circle cx="347.9" cy="221.5" r=".38"/>
<circle cx="355.3" cy="228.9" r=".38"/>
<circle cx="371.9" cy="228.9" r=".38"/>
<circle cx="100.2" cy="247.4" r=".38"/>
<circle cx="100.2" cy="243.7" r=".38"/>
<circle cx="100.2" cy="249.3" r=".38"/>
<circle cx="100.2" cy="240" r=".38"/>
<circle cx="100.2" cy="245.6" r=".38"/>
<circle cx="100.2" cy="241.9" r=".38"/>
<circle cx="364.6" cy="245.6" r=".38"/>
</g>
<g font-size="6.6">
<text x="386.8" y="23.7">I2C MUX</text>
<text x="17" y="24.1">MIPI</text>
<text x="17" y="31.1">Camera Connectors</text>
<text x="388.6" y="160.9">Gyro</text>
<text x="388.6" y="167.9">BNO086</text>
</g>
<text font-size="5.2" x="310.9" y="275.1">PRODELOX AB</text>
<g font-size="2.7">
<text x="36.9" y="14.1">1</text>
<text x="87.4" y="14.1">2</text>
<text x="137.9" y="14.1">3</text>
<text x="188.4" y="14.1">4</text>
<text x="238.9" y="14.1">5</text>
<text x="289.4" y="14.1">6</text>
<text x="339.9" y="14.1">7</text>
<text x="390.4" y="14.1">8</text>
<text x="10.1" y="43.1">A</text>
<text x="416.8" y="43.1">A</text>
<text x="10.1" y="98.3">B</text>
<text x="416.8" y="98.3">B</text>
<text x="10.1" y="153.6">C</text>
<text x="416.8" y="153.6">C</text>
<text x="10.1" y="208.9">D</text>
<text x="416.8" y="208.9">D</text>
<text x="10.1" y="264.2">E</text>
<text x="416.8" y="264.2">E</text>
<text x="36.9" y="293.2">1</text>
<text x="87.4" y="293.2">2</text>
<text x="137.9" y="293.2">3</text>
<text x="188.4" y="293.2">4</text>
<text x="238.9" y="293.2">5</text>
<text x="289.4" y="293.2">6</text>
<text x="339.9" y="293.2">7</text>
<text x="390.4" y="293.2">8</text>
</g>
<g font-size="2.6">
<text x="379.3" y="288.1">Synclair_demo_platform_v4 v17</text>
<text x="405.3" y="288.1">6/6</text>
</g>
<text font-size="2.3" x="355.3" y="280.7">2025-06-04 15:26</text>
<g font-size="1.8">
<text x="341.9" y="28.7">+1.8V</text>
<text x="98.1" y="30.6">+3V3</text>
<text x="339.3" y="30" transform="rotate(-90 339.3 30)">RESET/5.6A</text>
<text x="72.6" y="41.1">20525-030E-02C</text>
<text x="288.5" y="39.8">+3V3</text>
<text x="314.5" y="39.8">+3V3</text>
<text x="378.6" y="42.9">CAM_SDA/1.3D</text>
<text x="378.6" y="48.4">CAM_SCL/1.3D</text>
<text x="117.9" y="59.5">CAM2_SCL</text>
<text x="138.3" y="57.7">CAM2_SDA</text>
<text x="138.3" y="61.3">FLASH_SENSOR_2</text>
<text x="287.6" y="64.2" transform="rotate(-90 287.6 64.2)">R32</text>
<text x="289.5" y="64.3" transform="rotate(-90 289.5 64.3)">2k2</text>
<text x="293.1" y="64.2" transform="rotate(-90 293.1 64.2)">R33</text>
<text x="295.1" y="64.3" transform="rotate(-90 295.1 64.3)">2k2</text>
<text x="298.7" y="64.2" transform="rotate(-90 298.7 64.2)">R34</text>
<text x="300.6" y="64.3" transform="rotate(-90 300.6 64.3)">2k2</text>
<text x="313.4" y="64.2" transform="rotate(-90 313.4 64.2)">R36</text>
<text x="315.4" y="64.3" transform="rotate(-90 315.4 64.3)">2k2</text>
<text x="319" y="64.2" transform="rotate(-90 319 64.2)">R37</text>
<text x="321" y="64.3" transform="rotate(-90 321 64.3)">2k2</text>
<text x="324.5" y="64.2" transform="rotate(-90 324.5 64.2)">R38</text>
<text x="326.5" y="64.3" transform="rotate(-90 326.5 64.3)">2k2</text>
<text x="350.7" y="65">U13</text>
<text x="350.7" y="66.9">PI4MSD5V9548AZDEX</text>
<text x="365.8" y="71.5">C67</text>
<text x="117.9" y="78">CSI2_D1_P/1.1B</text>
<text x="117.9" y="74.3">CSI2_CLK_P/1.1B</text>
<text x="138.3" y="76.2">CSI2_CLK_N/1.1B</text>
<text x="365.5" y="75">0.1uF</text>
<text x="117.9" y="81.7">CSI2_D0_P/1.1B</text>
<text x="138.3" y="83.5">CSI2_D0_N/1.1B</text>
<text x="138.3" y="79.8">CSI2_D1_N/1.1B</text>
<text x="274.1" y="78">CAM0_SDA</text>
<text x="274.1" y="81.7">CAM1_SDA</text>
<text x="304" y="79.8">CAM0_SCL</text>
<text x="304" y="83.6">CAM1_SCL</text>
<text x="274.1" y="85.4">CAM2_SDA</text>
<text x="304" y="87.2">CAM2_SCL</text>
<text x="299.4" y="91.6">+1.8V</text>
<text x="325.3" y="91.6">+1.8V</text>
<text x="360.8" y="92.6">GND</text>
<text x="370" y="92.6">GND</text>
<text x="76.2" y="106.4">J9</text>
<text x="298.7" y="112.3" transform="rotate(-90 298.7 112.3)">R35</text>
<text x="300.6" y="112.4" transform="rotate(-90 300.6 112.4)">2k2</text>
<text x="324.5" y="112.3" transform="rotate(-90 324.5 112.3)">R39</text>
<text x="326.5" y="112.4" transform="rotate(-90 326.5 112.4)">2k2</text>
<text x="72.5" y="115.6">20525-030E-02C</text>
<text x="272.8" y="120.5">GYRO3_SDA</text>
<text x="287.8" y="122.4">GYRO3_SCL</text>
<text x="140.1" y="131.6">CAM1_SDA</text>
<text x="338.6" y="131.4">GND</text>
<text x="117.9" y="133.4">CAM1_SCL</text>
<text x="140.1" y="135.3">FLASH_SENSOR_1</text>
<text x="117.9" y="148.3">CSI1_CLK_P/1.1A</text>
<text x="78.3" y="153.7">13</text>
<text x="117.9" y="155.6">CSI1_D0_P/1.1A</text>
<text x="117.9" y="151.9">CSI1_D1_P/1.1A</text>
<text x="140.1" y="153.8">CSI1_D1_N/1.1A</text>
<text x="140.1" y="150.1">CSI1_CLK_N/1.1A</text>
<text x="140.1" y="157.5">CSI1_D0_N/1.1A</text>
<text x="273.5" y="167.4">+1.8V</text>
<text x="281.2" y="167.4">+3V3</text>
<text x="345.6" y="169.2">+1.8V</text>
<text x="76.2" y="180.3">J10</text>
<text x="289.3" y="181.2">C63</text>
<text x="289.5" y="182.7">0.1uF</text>
<text x="304.1" y="182.7">0.1uF</text>
<text x="304.1" y="181.2">C64</text>
<text x="72.5" y="191.4">20525-030E-02C</text>
<text x="278.1" y="186.6" transform="rotate(-90 278.1 186.6)">R31</text>
<text x="279.9" y="186.6" transform="rotate(-90 279.9 186.6)">10 k</text>
<text x="294.2" y="190.6">GND</text>
<text x="299.8" y="190.6">GND</text>
<text x="326.7" y="194.4">BNO086</text>
<text x="326.7" y="192.6">U12</text>
<text x="119.8" y="209.3">CAM0_SCL</text>
<text x="138.3" y="207.4">CAM0_SDA</text>
<text x="376.8" y="205.5">GYRO3_SCL</text>
<text x="397.1" y="207.4">GYRO3_SDA</text>
<text x="138.3" y="212.9">TRIGGER_SENSOR_0</text>
<text x="268.2" y="221.9">0.1uF</text>
<text x="268.2" y="220.3">C62</text>
<text x="117.9" y="227.7">CSI0_D1_P/1.1A</text>
<text x="117.9" y="224">CSI0_CLK_P/1.1A</text>
<text x="138.3" y="225.9">CSI0_CLK_N/1.1A</text>
<text x="365.5" y="226.8">830107088501</text>
<text x="365.5" y="225">Y2</text>
<text x="117.9" y="231.4">CSI0_D0_P/1.1A</text>
<text x="138.3" y="233.3">CSI0_D0_N/1.1A</text>
<text x="138.3" y="229.6">CSI0_D1_N/1.1A</text>
<text x="259.1" y="233.1">GND</text>
<text x="264.6" y="233.1">GND</text>
<text x="273.9" y="233.1">GND</text>
<text x="264.8" y="243.7">RESET active low</text>
<text x="282" y="244.6" transform="rotate(-90 282 244.6)">GPIO02/1.1E</text>
<text x="287.6" y="244.6" transform="rotate(-90 287.6 244.6)">GPIO03/1.1E</text>
<text x="292.5" y="243.7">GPIO</text>
<text x="344.3" y="240" transform="rotate(-90 344.3 240)">C65</text>
<text x="346" y="240" transform="rotate(-90 346 240)">0.12uF</text>
<text x="358.6" y="241.7" transform="rotate(-90 358.6 241.7)">C66</text>
<text x="360.1" y="241.7" transform="rotate(-90 360.1 241.7)">22pF</text>
<text x="375.2" y="241.7" transform="rotate(-90 375.2 241.7)">C68</text>
<text x="376.8" y="241.7" transform="rotate(-90 376.8 241.7)">22pF</text>
<text x="76.2" y="256.1">J11</text>
<text x="336.8" y="253.4">GND</text>
<text x="346" y="253.4">GND</text>
<text x="362.6" y="253.4">GND</text>
<text x="103.8" y="270">GND</text>
<text x="323.6" y="282">Teknikringen 6</text>
<text x="320" y="283.9">SE-583 30 LINKÖPING</text>
<text x="321.2" y="285.9">+46 (0)13 465 23 00</text>
<text x="322.6" y="289.8">www.prodelox.se</text>
</g>
<g font-size="1.6">
<text x="74.3" y="44.6">SHIELD</text>
<text x="83.4" y="47.5">30</text>
<text x="83.4" y="43.8">P1*11</text>
<text x="78.3" y="53.8">27</text>
<text x="78.3" y="52">28</text>
<text x="78.3" y="50.2">29</text>
<text x="78.3" y="48.3">30</text>
<text x="83.4" y="53">27</text>
<text x="83.4" y="51.2">28</text>
<text x="83.4" y="49.4">29</text>
<text x="78.3" y="59.4">24</text>
<text x="78.3" y="57.6">25</text>
<text x="78.3" y="55.7">26</text>
<text x="83.4" y="58.6">24</text>
<text x="83.4" y="56.8">25</text>
<text x="83.4" y="54.9">26</text>
<text x="78.3" y="64.9">21</text>
<text x="78.3" y="63.1">22</text>
<text x="78.3" y="61.3">23</text>
<text x="83.4" y="66">20</text>
<text x="83.4" y="64.1">21</text>
<text x="83.4" y="62.3">22</text>
<text x="83.4" y="60.5">23</text>
<text x="78.3" y="70.5">18</text>
<text x="78.3" y="68.7">19</text>
<text x="78.3" y="66.8">20</text>
<text x="83.4" y="71.5">17</text>
<text x="83.4" y="69.7">18</text>
<text x="83.4" y="67.9">19</text>
<text x="336.6" y="66.4" transform="rotate(-90 336.6 66.4)">25</text>
<text x="337.4" y="71.9" transform="rotate(-90 337.4 71.9)">EP</text>
<text x="338.4" y="66.4" transform="rotate(-90 338.4 66.4)">24</text>
<text x="340.3" y="66.4" transform="rotate(-90 340.3 66.4)">23</text>
<text x="341.1" y="71.7" transform="rotate(-90 341.1 71.7)">A1</text>
<text x="342.1" y="66.4" transform="rotate(-90 342.1 66.4)">22</text>
<text x="342.9" y="71.7" transform="rotate(-90 342.9 71.7)">A0</text>
<text x="344" y="66.4" transform="rotate(-90 344 66.4)">21</text>
<text x="345.8" y="66.4" transform="rotate(-90 345.8 66.4)">20</text>
<text x="347.7" y="66.4" transform="rotate(-90 347.7 66.4)">19</text>
<text x="78.3" y="77.9">14</text>
<text x="78.3" y="76">15</text>
<text x="78.3" y="74.2">16</text>
<text x="78.3" y="72.3">17</text>
<text x="83.4" y="77.1">14</text>
<text x="83.4" y="75.2">15</text>
<text x="83.4" y="73.4">16</text>
<text x="332.4" y="77.1">1</text>
<text x="336.7" y="77.9">SD0</text>
<text x="339.2" y="75" transform="rotate(-90 339.2 75)">RESET</text>
<text x="344.8" y="73.1" transform="rotate(-90 344.8 73.1)">VCC</text>
<text x="346.2" y="77.9">A2</text>
<text x="346.6" y="73" transform="rotate(-90 346.6 73)">SDA</text>
<text x="348.5" y="72.9" transform="rotate(-90 348.5 72.9)">SCL</text>
<text x="351.5" y="77.1">18</text>
<text x="78.3" y="81.6">12</text>
<text x="78.3" y="79.8">13</text>
<text x="78.4" y="83.4">11</text>
<text x="83.4" y="82.6">11</text>
<text x="83.4" y="80.8">12</text>
<text x="83.4" y="78.9">13</text>
<text x="332.4" y="78.9">2</text>
<text x="332.4" y="80.8">3</text>
<text x="332.4" y="82.6">4</text>
<text x="336.7" y="79.8">SC0</text>
<text x="336.7" y="81.6">SD1</text>
<text x="336.7" y="83.4">SC1</text>
<text x="345" y="79.8">SC7</text>
<text x="345" y="81.6">SD7</text>
<text x="345" y="83.4">SC6</text>
<text x="351.5" y="78.9">17</text>
<text x="351.5" y="80.8">16</text>
<text x="351.5" y="82.6">15</text>
<text x="78.3" y="85.3">10</text>
<text x="79.1" y="89">8</text>
<text x="79.1" y="87.1">9</text>
<text x="83.4" y="88.2">8</text>
<text x="83.4" y="86.3">9</text>
<text x="83.4" y="84.5">10</text>
<text x="332.4" y="84.5">5</text>
<text x="332.4" y="86.3">6</text>
<text x="336.7" y="85.3">SD2</text>
<text x="336.7" y="87.2">SC2</text>
<text x="345" y="85.3">SD6</text>
<text x="345" y="87.1">SC5</text>
<text x="351.5" y="84.5">14</text>
<text x="351.5" y="86.3">13</text>
<text x="79.1" y="94.5">5</text>
<text x="79.1" y="92.7">6</text>
<text x="79.1" y="90.8">7</text>
<text x="83.4" y="95.6">4</text>
<text x="83.4" y="93.7">5</text>
<text x="83.4" y="91.9">6</text>
<text x="83.4" y="90">7</text>
<text x="337.4" y="92.3" transform="rotate(-90 337.4 92.3)">SD3</text>
<text x="339.3" y="92.3" transform="rotate(-90 339.3 92.3)">SC3</text>
<text x="341.1" y="92.3" transform="rotate(-90 341.1 92.3)">GND</text>
<text x="342.9" y="92.3" transform="rotate(-90 342.9 92.3)">SD4</text>
<text x="344.8" y="92.3" transform="rotate(-90 344.8 92.3)">SC4</text>
<text x="346.6" y="92.3" transform="rotate(-90 346.6 92.3)">SD5</text>
<text x="79.1" y="101.9">1</text>
<text x="79.1" y="100.1">2</text>
<text x="79.1" y="98.2">3</text>
<text x="79.1" y="96.4">4</text>
<text x="83.4" y="101.1">1</text>
<text x="83.4" y="99.3">2</text>
<text x="83.4" y="97.4">3</text>
<text x="336.6" y="96.6" transform="rotate(-90 336.6 96.6)">7</text>
<text x="338.4" y="96.6" transform="rotate(-90 338.4 96.6)">8</text>
<text x="340.3" y="96.6" transform="rotate(-90 340.3 96.6)">9</text>
<text x="342.1" y="97.4" transform="rotate(-90 342.1 97.4)">10</text>
<text x="344" y="97.3" transform="rotate(-90 344 97.3)">11</text>
<text x="345.8" y="97.4" transform="rotate(-90 345.8 97.4)">12</text>
<text x="74.3" y="118.6">SHIELD</text>
<text x="83.4" y="117.8">P1*11</text>
<text x="78.3" y="125.9">28</text>
<text x="78.3" y="124.1">29</text>
<text x="78.3" y="122.3">30</text>
<text x="83.4" y="125.1">28</text>
<text x="83.4" y="123.3">29</text>
<text x="83.4" y="121.5">30</text>
<text x="78.3" y="131.5">25</text>
<text x="78.3" y="129.7">26</text>
<text x="78.3" y="127.8">27</text>
<text x="83.4" y="130.7">25</text>
<text x="83.4" y="128.9">26</text>
<text x="83.4" y="127">27</text>
<text x="78.3" y="137">22</text>
<text x="78.3" y="135.2">23</text>
<text x="78.3" y="133.3">24</text>
<text x="83.4" y="136.2">22</text>
<text x="83.4" y="134.4">23</text>
<text x="83.4" y="132.5">24</text>
<text x="78.3" y="142.6">19</text>
<text x="78.3" y="140.8">20</text>
<text x="78.3" y="138.9">21</text>
<text x="83.4" y="143.6">18</text>
<text x="83.4" y="141.8">19</text>
<text x="83.4" y="140">20</text>
<text x="83.4" y="138.1">21</text>
<text x="78.3" y="150">15</text>
<text x="78.3" y="148.1">16</text>
<text x="78.3" y="146.3">17</text>
<text x="78.3" y="144.4">18</text>
<text x="83.4" y="149.2">15</text>
<text x="83.4" y="147.3">16</text>
<text x="83.4" y="145.5">17</text>
<text x="78.3" y="155.5">12</text>
<text x="78.3" y="151.8">14</text>
<text x="83.4" y="154.7">12</text>
<text x="83.4" y="152.9">13</text>
<text x="83.4" y="151">14</text>
<text x="78.3" y="159.2">10</text>
<text x="78.4" y="157.4">11</text>
<text x="79.1" y="161.1">9</text>
<text x="83.4" y="160.3">9</text>
<text x="83.4" y="158.4">10</text>
<text x="83.4" y="156.6">11</text>
<text x="79.1" y="166.6">6</text>
<text x="79.1" y="164.8">7</text>
<text x="79.1" y="162.9">8</text>
<text x="83.4" y="167.7">5</text>
<text x="83.4" y="165.8">6</text>
<text x="83.4" y="164">7</text>
<text x="83.4" y="162.1">8</text>
<text x="79.1" y="172.2">3</text>
<text x="79.1" y="170.3">4</text>
<text x="79.1" y="168.5">5</text>
<text x="83.4" y="173.2">2</text>
<text x="83.4" y="171.4">3</text>
<text x="83.4" y="169.5">4</text>
<text x="79.1" y="175.8">1</text>
<text x="79.1" y="174">2</text>
<text x="83.4" y="175">1</text>
<text x="74.3" y="194.3">SHIELD</text>
<text x="83.4" y="197.2">30</text>
<text x="83.4" y="193.5">P1*11</text>
<text x="295.4" y="197.2">1</text>
<text x="327.4" y="197.2">15</text>
<text x="78.3" y="203.6">27</text>
<text x="78.3" y="201.8">28</text>
<text x="78.3" y="199.9">29</text>
<text x="78.3" y="198">30</text>
<text x="83.4" y="202.8">27</text>
<text x="83.4" y="201">28</text>
<text x="83.4" y="199.1">29</text>
<text x="295.4" y="199.1">2</text>
<text x="295.4" y="201">3</text>
<text x="295.4" y="202.8">4</text>
<text x="299.7" y="198">RESV_NC_1</text>
<text x="299.7" y="199.9">GND_1</text>
<text x="299.7" y="201.8">VDD</text>
<text x="299.7" y="203.6">BOOTN</text>
<text x="314.7" y="201.8">SA0/H_MOSI</text>
<text x="316.7" y="199.9">ENV_SDA</text>
<text x="316.9" y="198">ENV_SCL</text>
<text x="318.8" y="203.6">H_CSN</text>
<text x="327.4" y="199.1">16</text>
<text x="327.4" y="201">17</text>
<text x="327.4" y="202.8">18</text>
<text x="78.3" y="209.1">24</text>
<text x="78.3" y="207.3">25</text>
<text x="78.3" y="205.4">26</text>
<text x="83.4" y="208.3">24</text>
<text x="83.4" y="206.5">25</text>
<text x="83.4" y="204.6">26</text>
<text x="295.4" y="204.6">5</text>
<text x="295.4" y="206.5">6</text>
<text x="295.4" y="208.3">7</text>
<text x="299.7" y="205.4">PS1</text>
<text x="299.7" y="207.3">PS0/WAKE</text>
<text x="299.7" y="209.1">RESV_NC_2</text>
<text x="310" y="207.3">H_SDA/H_MISO/TX</text>
<text x="312.8" y="205.4">H_SCL/SCK/RX</text>
<text x="314.9" y="209.1">RESV_NC_6</text>
<text x="327.4" y="204.6">19</text>
<text x="327.4" y="206.5">20</text>
<text x="327.4" y="208.3">21</text>
<text x="78.3" y="214.7">21</text>
<text x="78.3" y="212.8">22</text>
<text x="78.3" y="211">23</text>
<text x="83.4" y="215.7">20</text>
<text x="83.4" y="213.9">21</text>
<text x="83.4" y="212">22</text>
<text x="83.4" y="210.2">23</text>
<text x="294.6" y="213.9">10</text>
<text x="294.7" y="215.7">11</text>
<text x="295.4" y="210.2">8</text>
<text x="295.4" y="212">9</text>
<text x="299.7" y="211">RESV_NC_3</text>
<text x="299.7" y="212.8">CAP</text>
<text x="299.7" y="214.7">CLKSEL0</text>
<text x="314.9" y="211">RESV_NC_7</text>
<text x="314.9" y="212.8">RESV_NC_8</text>
<text x="314.9" y="214.7">RESV_NC_9</text>
<text x="327.4" y="210.2">22</text>
<text x="327.4" y="212">23</text>
<text x="327.4" y="213.9">24</text>
<text x="327.4" y="215.7">25</text>
<text x="78.3" y="220.2">18</text>
<text x="78.3" y="218.4">19</text>
<text x="78.3" y="216.5">20</text>
<text x="83.4" y="221.3">17</text>
<text x="83.4" y="219.4">18</text>
<text x="83.4" y="217.6">19</text>
<text x="294.6" y="217.6">12</text>
<text x="294.6" y="219.4">13</text>
<text x="294.6" y="221.3">14</text>
<text x="299.7" y="216.5">NRST</text>
<text x="299.7" y="218.4">RESV_NC_4</text>
<text x="299.7" y="220.2">RESV_NC_5</text>
<text x="310.6" y="218.4">XOUT32/CLKSEL1</text>
<text x="318.8" y="216.5">GND_2</text>
<text x="319.7" y="220.2">XIN32</text>
<text x="327.4" y="217.6">26</text>
<text x="327.4" y="219.4">27</text>
<text x="327.4" y="221.3">28</text>
<text x="78.3" y="227.6">14</text>
<text x="78.3" y="225.8">15</text>
<text x="78.3" y="223.9">16</text>
<text x="78.3" y="222.1">17</text>
<text x="83.4" y="226.8">14</text>
<text x="83.4" y="225">15</text>
<text x="83.4" y="223.1">16</text>
<text x="299.7" y="222.1">H_INTN</text>
<text x="319.1" y="222.1">VDDIO</text>
<text x="78.3" y="231.3">12</text>
<text x="78.3" y="229.5">13</text>
<text x="78.4" y="233.2">11</text>
<text x="83.4" y="232.4">11</text>
<text x="83.4" y="230.5">12</text>
<text x="83.4" y="228.7">13</text>
<text x="359.6" y="228.7">1</text>
<text x="366.8" y="228.7">2</text>
<text x="78.3" y="235">10</text>
<text x="79.1" y="238.7">8</text>
<text x="79.1" y="236.9">9</text>
<text x="83.4" y="239.8">7</text>
<text x="83.4" y="237.9">8</text>
<text x="83.4" y="236">9</text>
<text x="83.4" y="234.2">10</text>
<text x="79.1" y="244.3">5</text>
<text x="79.1" y="242.4">6</text>
<text x="79.1" y="240.6">7</text>
<text x="83.4" y="245.3">4</text>
<text x="83.4" y="243.5">5</text>
<text x="83.4" y="241.6">6</text>
<text x="79.1" y="251.7">1</text>
<text x="79.1" y="249.8">2</text>
<text x="79.1" y="247.9">3</text>
<text x="79.1" y="246.1">4</text>
<text x="83.4" y="250.9">1</text>
<text x="83.4" y="249">2</text>
<text x="83.4" y="247.1">3</text>
<text x="355.3" y="269.6">Created by/ritad av</text>
<text x="379.3" y="269.6">Rev. By/Gransk. av</text>
<text x="401.5" y="269.6">Appr. By/Godk. av</text>
<text x="355.3" y="277">Date/Datum</text>
<text x="379.3" y="277">Customer/Kund</text>
<text x="405.2" y="277">Rev.</text>
<text x="355.3" y="284.4">Description/benämning</text>
<text x="379.3" y="284.4">Drawing number/Ritningsnummer</text>
<text x="405.2" y="284.4">Sheet/Sida</text>
</g>
<g font-size=".8">
<text x="15.3" y="289.9" transform="rotate(-90 15.3 289.9)">This document is the property of our company and may not be altered, copied, used or communicated</text>
<text x="16.2" y="289.9" transform="rotate(-90 16.2 289.9)">to other person or company, without our written permission.</text>
<text x="17.9" y="289.9" transform="rotate(-90 17.9 289.9)">Denna handling är vår egendom och får ej utan vårt skriftliga medgivande andras kopieras eller</text>
<text x="18.8" y="289.9" transform="rotate(-90 18.8 289.9)">användas för tillverkning, eller delges annan person eller firma.</text>
</g>
</svg>
